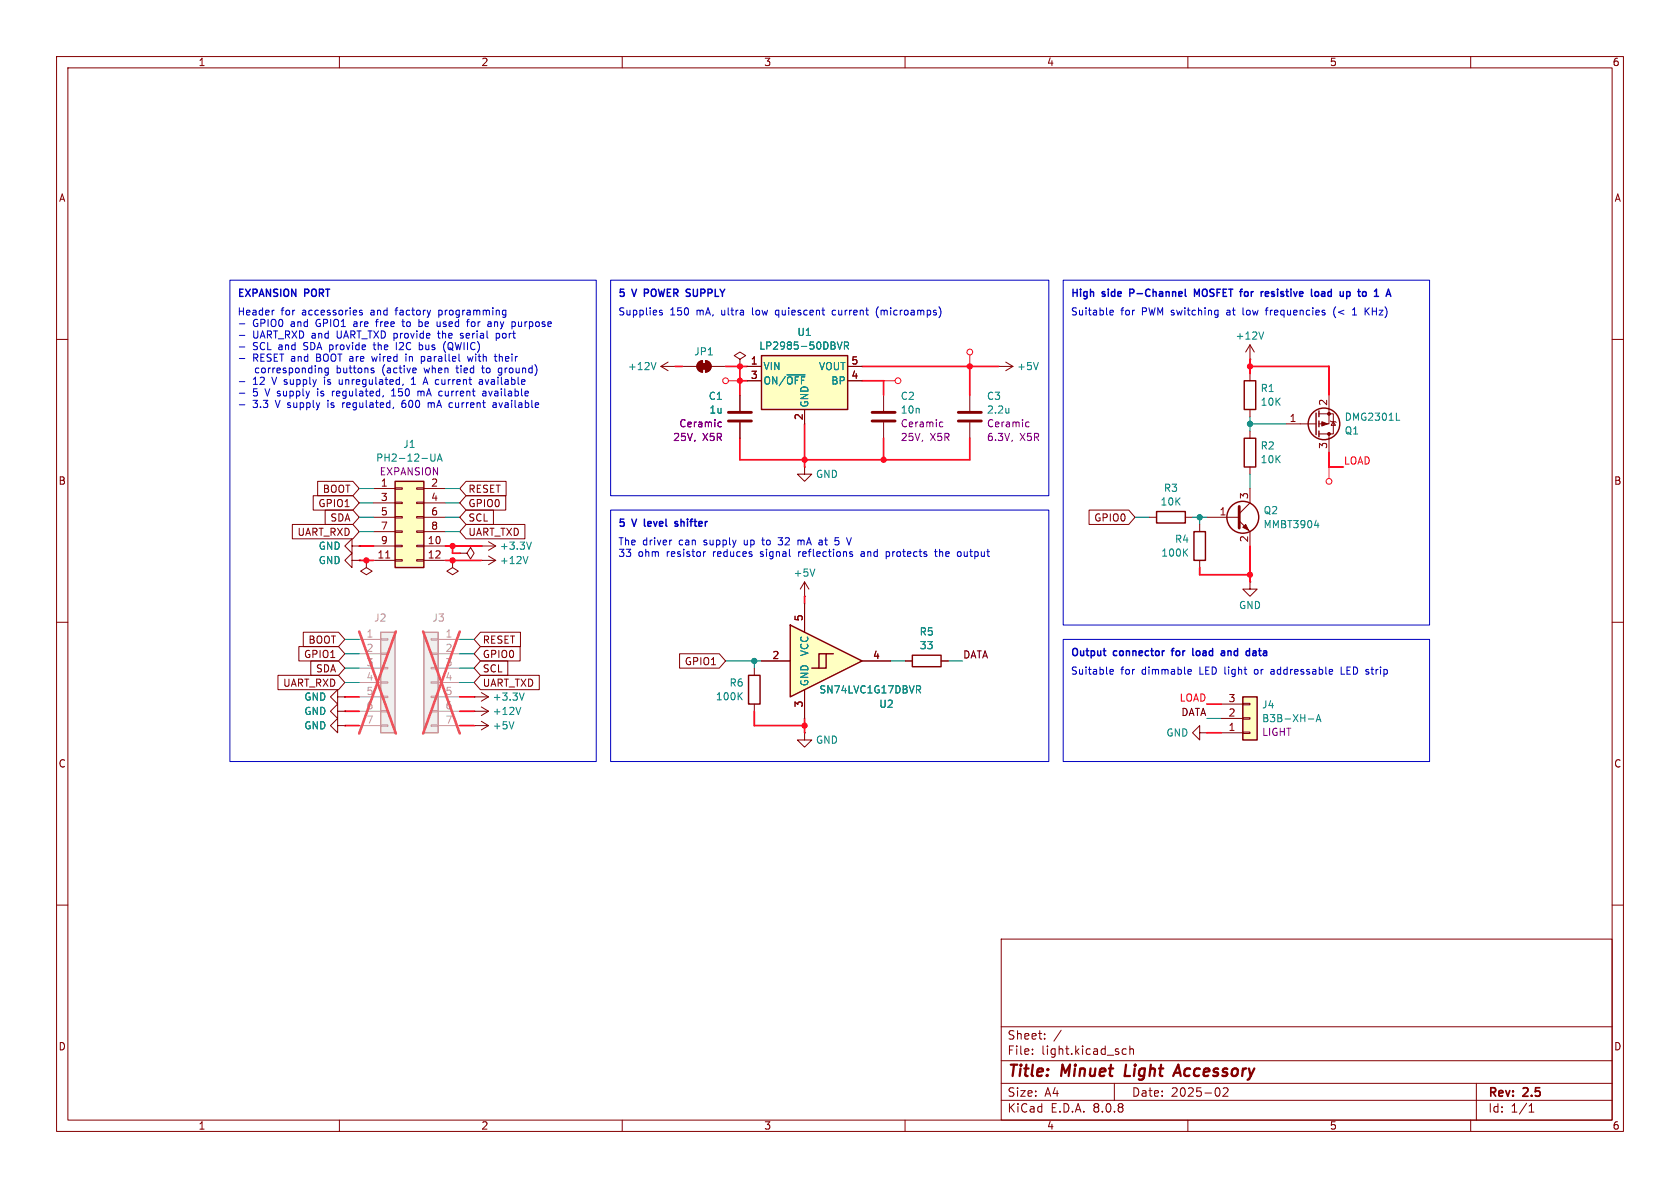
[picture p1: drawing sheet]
<svg xmlns="http://www.w3.org/2000/svg" width="297mm" height="210mm" viewBox="0 0 297 210" stroke-linecap="round" stroke-linejoin="round" font-family="sans-serif">
<g fill="none" stroke="#840000" stroke-width=".18">
<path d="M10 10h277v190h-277zM12 12h273v186h-273zM60 10v2M110 10v2M160 10v2M210 10v2M260 10v2M10 60h2M285 60h2M10 110h2M285 110h2M10 160h2"/>
<path d="M177 166h108v32h-108zM285 160h2M60 198v2M110 198v2M160 198v2M177 194.5h108M177 191.5h108M177 187.5h108M177 181.5h108M182.5 186.3v.1M182.5 185.5v.1M184.7 183.6v.1"/>
<path d="M184.7 182.8v.1M187.6 182.1l-1.3 2M197 191.5v3M199.1 185.5l-.4-.1-.3 .3v.4l.1 .2h.6M199.7 185.5l.3-.1 .3 .1 .1 .9M199.7 184.9v1.5M210 198v2M215.5 192.4a.81 .81 0 0 1-.3 1.4M217 192.4v.5l-.8 .9h.9M260 198v2M261 191.5v6.5M270.3 196.6h.9"/>
<path d="M270.3 195.5l.4-.4v1.5"/>
</g>
<path d="M199.1 188.2l-.3 2h1M207.4 190.2l.9-2 .4 2M207.7 189.6h.9" fill="none" stroke="#840000" stroke-width=".4"/>
<path d="M74.9 111.8h2.6v17.7h-2.6z" fill="#f0f0f0"/>
<g fill="none" stroke="#a1a1a1" stroke-width=".18">
<path d="M76.2 118h1.3v.2h-1.3zM76.2 115.4h1.3v.3h-1.3zM76.2 112.9h1.3v.3h-1.3zM77.5 113h3.8M77.5 115.6h3.8M77.5 118.1h3.8M76.2 128.1h1.3v.3h-1.3zM76.2 125.6h1.3v.3h-1.3zM76.2 123.1h1.3v.2h-1.3zM76.2 120.5h1.3v.3h-1.3zM77.5 120.7h3.8M77.5 123.2h3.8"/>
<path d="M77.5 125.7h3.8M77.5 128.3h3.8"/>
</g>
<path d="M74.9 111.8h2.6v17.7h-2.6z" fill="none" stroke="#a1a1a1" stroke-width=".25"/>
<path d="M74.8 111.6l6.5 18.1M81.3 111.6l-6.5 18.1" fill="none" stroke="#e65255" stroke-width=".46"/>
<path d="M176.5 64.8h.1M176.5 64.8h2.6M177.8 64l1.3 .8M179.1 64.8l-1.3 .7M83.8 128.3h.1M83.8 128.3h2.6M85.1 127.5l1.3 .8M86.4 128.3l-1.3 .7" fill="none" stroke="#840000" stroke-width=".18"/>
<path d="M183.6 64.1l-.5 1.2M90.9 127.6l-.5 1.2" fill="none" stroke="#008484" stroke-width=".18"/>
<path d="M69.8 85.1h5.1v15.2h-5.1z" fill="#ffffc2"/>
<g fill="none" stroke="#840000" stroke-width=".18">
<path d="M156.2 69.9v2.7M156.2 74.7v2.8M171.4 69.9v2.7M171.4 74.7v2.8M62.2 96.5v1.3l-1.2-1.3 1.2-1.2v1.2h1.3M62.2 99.1v1.2l-1.2-1.2 1.2-1.3v1.3h1.3M63.5 96.5h.1M63.5 99.1h.1M64.8 99.1v1.2l1 .7-1 .6-1-.6 1-.7M64.8 99.1h.1M66 86.4h3.8M66 96.5h3.8"/>
<path d="M66 99.1h3.8M66 88.9h3.8M66 91.4h3.8M66 94h3.8M68.2 98.6h.7M69.8 98.9h1.3v.3h-1.3zM69.8 96.4h1.3v.2h-1.3zM69.8 93.9h1.3v.2h-1.3zM69.8 91.3h1.3v.3h-1.3zM69.8 88.8h1.3v.2h-1.3zM69.8 86.2h1.3v.3h-1.3zM73.7 98.9h1.2v.3h-1.2z"/>
<path d="M73.7 96.4h1.2v.2h-1.2zM73.7 93.9h1.2v.2h-1.2zM73.7 91.3h1.2v.3h-1.2zM73.7 88.8h1.2v.2h-1.2zM73.7 86.2h1.2v.3h-1.2zM74.9 86.4h3.8M74.9 96.5h3.8M74.9 99.1h3.8M74.9 88.9h3.8M74.9 91.4h3.8M74.9 94h3.8M142.2 82.6v1.2h1.3l-1.3 1.3-1.2-1.3h1.2"/>
<path d="M142.2 82.6h.1M203.2 91.4h1.3M209.5 91.4h1.3M142.2 105.4h.1M142.2 102.9l-.7 1.2M142.2 102.9v2.5M142.2 102.9l.8 1.2M160 116.8h1.3M166.4 116.8h1.2"/>
</g>
<path d="M69.8 85.1h5.1v15.2h-5.1zM204.5 90.4h5v2.1h-5zM161.3 115.8h5.1v2.1h-5.1z" fill="none" stroke="#840000" stroke-width=".25"/>
<path d="M178.4 72.2v.8M178.4 72.9l-.1 .1M76.2 80.3v1l.2 .2h.4l.1-.2v-1M77.3 81.5l.4-1.2 .5 1.2M77.4 81.2h.6M144.1 100.6l-.5 1.3" fill="none" stroke="#008484" stroke-width=".18"/>
<path d="M154.2 72.9h4M154.2 74.4h4M169.4 72.9h4.1M169.4 74.4h4.1" fill="none" stroke="#840000" stroke-width=".51"/>
<path d="M166.3 74.6l.4 .1M166.7 75.4l-.4 .1M181.6 74.6l.3 .1M181.9 75.4l-.3 .1" fill="none" stroke="#840084" stroke-width=".18"/>
<g fill="#ffffc2">
<path d="M139.7 110.5l12.7 6.3-12.7 6.4z"/>
<path d="M144.8 115.6v2.5h-1.3l2.5-2.5z"/>
<path d="M146 115.6h1.3l-2.5 2.5h1.2z"/>
</g>
<path d="M139.7 110.5l12.7 6.3-12.7 6.4zM146 115.6h-1.2v2.5h-1.3M147.3 115.6h-1.3v2.5h-1.2" fill="none" stroke="#840000" stroke-width=".25"/>
<path d="M134.6 116.8h5.1M142.2 106.7v5.1M152.4 116.8h5.1M83.8 125.7h.1M83.8 125.7h2.6M85.1 125l1.3 .7M86.4 125.7l-1.3 .8M142.2 121.9v5.1" fill="none" stroke="#840000" stroke-width=".18"/>
<path d="M92.1 125l-.5 1.3M162 121.2h.5l.3 .3-.2 .3-.6 .1M162.3 121.9l.5 .6" fill="none" stroke="#008484" stroke-width=".18"/>
<path d="M67.3 111.8h2.5v17.7h-2.5z" fill="#f0f0f0"/>
<g fill="none" stroke="#a1a1a1" stroke-width=".18">
<path d="M63.5 113h3.8M63.5 115.6h3.8M63.5 118.1h3.8M67.3 118h1.3v.2h-1.3zM67.3 115.4h1.3v.3h-1.3zM67.3 112.9h1.3v.3h-1.3zM63.5 120.7h3.8M63.5 123.2h3.8M63.5 125.7h3.8M63.5 128.3h3.8M67.3 128.1h1.3v.3h-1.3zM67.3 125.6h1.3v.3h-1.3z"/>
<path d="M67.3 123.1h1.3v.2h-1.3zM67.3 120.5h1.3v.3h-1.3z"/>
</g>
<path d="M67.3 111.8h2.5v17.7h-2.5z" fill="none" stroke="#a1a1a1" stroke-width=".25"/>
<path d="M63.5 111.6l6.5 18.1M70 111.6l-6.5 18.1" fill="none" stroke="#e65255" stroke-width=".46"/>
<path d="M130.8 69.9v2.7M130.8 74.7v2.8M80 99.1v1.2l1 .7-1 .6-1-.6 1-.7M80 99.1h.1M59.7 128.3v1.2l-1.3-1.2 1.3-1.3v1.3h1.3M59.7 125.7v1.3l-1.3-1.3 1.3-1.2v1.2h1.3M59.7 123.2v1.3l-1.3-1.3 1.3-1.3v1.3h1.3M61 128.3h.1M61 125.7h.1M61 123.2h.1" fill="none" stroke="#840000" stroke-width=".18"/>
<path d="M128.8 74.4h4M128.8 72.9h4" fill="none" stroke="#840000" stroke-width=".51"/>
<path d="M127.2 74.6l.3 .1M127.5 75.4l-.3 .1" fill="none" stroke="#840084" stroke-width=".18"/>
<path d="M134.6 62.9h15.3v9.5h-15.3z" fill="#ffffc2"/>
<path d="M134.6 62.9h15.3v9.5h-15.3zM220 77.5h2v5.1h-2zM132.3 119.4h2.1v5.1h-2.1z" fill="none" stroke="#840000" stroke-width=".25"/>
<g fill="none" stroke="#840000" stroke-width=".18">
<path d="M132.1 64.8h2.5M132.1 67.3h2.5M142.2 72.4v2.5M149.9 64.8h2.5M149.9 67.3h2.5M221 76.2v1.3M221 82.6v1.2M133.3 118.1v1.3M83.8 123.2h.1M83.8 123.2h2.6M85.1 122.4l1.3 .8M86.4 123.2l-1.3 .8"/>
<path d="M133.3 124.5v1.2M142.2 129.5v1.3h1.3l-1.3 1.3-1.2-1.3h1.2M142.2 129.5h.1M212.1 129.5v-1.2l-1.3 1.2 1.3 1.3v-1.3h1.3M213.4 129.5h.1"/>
</g>
<path d="M139.1 66.3h3.2M148 60.5l.4 1.2 .5-1.2M149.3 61.1h.6l.1-.2v-.3l-.7-.1v1.2M149.6 61.1l.4 .6M92.7 122.5l-.5 1.3M130.7 123l.5 .7M131.2 122.4l-.7 .8" fill="none" stroke="#008484" stroke-width=".18"/>
<path d="M219.7 123.2h2.5v7.6h-2.5z" fill="#ffffc2"/>
<g fill="none" stroke="#840000" stroke-width=".18">
<path d="M116.8 64.8l1.3 .7M116.8 64.8h2.6M118.1 64l-1.3 .8M119.4 64.8h.1M120.6 64.8h2.6M123.5 64.1l.7-.3v2a1.02 1.02 0 0 1-.9-.6 1.02 1.02 0 0 1 .2-1.1zM124.7 63.8a1.02 1.02 0 0 1 1 1 1.02 1.02 0 0 1-1 1zM125.7 64.8h2.6M130.8 63.5l1-.6-1-.7-1 .7 1 .6v1.3M130.8 64.8h.1M130.8 69.9v2.7M130.8 74.7v2.8"/>
<path d="M132.1 64.8h2.5M132.1 67.3h2.5M142.2 72.4v2.5M149.9 64.8h2.5M149.9 67.3h2.5M221 63.5h.1M221 61l-.8 1.2M221 61v2.5M221 66v1.3M221 72.4v1.3M221 61l.7 1.2M227.3 74.9h5.4"/>
<path d="M233.2 73.2h2.5v3.5h-2.5M234.9 69.9v5h-1.7M234.9 76.7v3.3M235.2 74.4l.1 .1h.8l.1 .2M235.7 74.5l.4 .7h-.8zM51.7 92.7h10.7l1.1 1.3-1.1 1.3h-10.7zM55.4 87.6h7l1.1 1.3-1.1 1.3h-7zM56.2 85.1h6.2l1.1 1.3-1.1 1.2h-6.2zM57.5 90.2h4.9l1.1 1.2-1.1 1.3h-4.9zM63.5 96.5h.1M63.5 99.1h.1M81.3 97.8h1.2l.7-1 .6 1-.6 1-.7-1"/>
<path d="M81.3 97.8h.1M82.4 92.7h10.4v2.6h-10.4l-1.1-1.3zM82.4 85.1h7.1v2.5h-7.1l-1.1-1.2zM82.4 90.2h4.8v2.5h-4.8l-1.1-1.3zM82.4 87.6h7v2.6h-7l-1.1-1.3zM85.1 99.1h.1M85.1 96.5h.1M85.1 99.1h2.5M85.1 96.5h2.5M86.4 98.3l1.2 .8M86.4 95.8l1.2 .7M87.6 99.1l-1.2 .7"/>
<path d="M87.6 96.5l-1.2 .8M192.5 90.2h7l1.2 1.2-1.2 1.3h-7zM212.1 92.7v1.3M212.1 99.1v1.2M213.4 91.4h5.7M219.1 92.1l1.9 1.9v2.5M221 86.4v2.5l-1.9 1.9M49.1 119.4h10.7l1.2 1.3-1.2 1.2h-10.7zM52.8 114.3h7l1.2 1.3-1.2 1.2h-7zM53.6 111.8h6.2l1.2 1.2-1.2 1.3h-6.2zM54.9 116.8h4.9l1.2 1.3-1.2 1.3h-4.9zM84.9 119.4h10.4v2.5h-10.4l-1.1-1.2z"/>
<path d="M84.9 114.3h7.1v2.5h-7.1l-1.1-1.2zM84.9 111.8h7.1v2.5h-7.1l-1.1-1.3zM84.9 116.8h4.9v2.6h-4.9l-1.1-1.3zM120.1 115.6h7.1l1.1 1.2-1.1 1.3h-7.1zM134.6 116.8h5.1M142.2 106.7v5.1M152.4 116.8h5.1M160 116.8h1.3M166.4 116.8h1.2M221 102.9v1.2h1.2l-1.2 1.3-1.3-1.3h1.3M221 102.9h.1M61 123.2h.1"/>
<path d="M61 125.7h.1M61 128.3h.1M142.2 121.9v5.1M215.9 129.5h3.8M215.9 127h3.8M215.9 124.5h3.8M219.7 124.3h1.3v.3h-1.3zM219.7 126.9h1.3v.2h-1.3zM219.7 129.4h1.3v.3h-1.3z"/>
</g>
<g fill="none" stroke="#840000" stroke-width=".25">
<path d="M220 67.3h2v5.1h-2zM232.7 73v3.8M233.2 72.6v1.1M233.2 74.4v1M233.2 76.2v1M211.1 94h2v5.1h-2zM219.7 123.2h2.5v7.6h-2.5z"/>
<circle cx="234.1" cy="74.9" r="2.79"/>
<circle cx="219.7" cy="91.4" r="2.82"/>
</g>
<g fill="none" stroke="#008484" stroke-width=".18">
<path d="M223.4 58.7l-.4 1.2M116 64.1l-.5 1.2M139.1 66.3h3.2M148 60.5l.4 1.2 .5-1.2M149.3 61.1h.6l.1-.2v-.3l-.7-.1v1.2M149.6 61.1l.4 .6M246.9 74.3h.6M93.3 98.4l-.4 1.2M93.9 95.8l-.4 1.3M209.4 97.6l.6 .7M210 97l-.8 .8M232.4 92.9h.8"/>
<path d="M233 92.4v.9M162 121.2h.5l.3 .3-.2 .3-.6 .1M162.3 121.9l.5 .6M231.3 127.1h1M232.7 127.6l.4-1.3 .4 1.3M232.8 127.2h.6"/>
</g>
<g fill="#840000" stroke="#840000" stroke-width=".18">
<path d="M124 64.3h1v1h-1z"/>
<path d="M124.7 63.8a1.02 1.02 0 0 1 1 1 1.02 1.02 0 0 1-1 1z"/>
<path d="M123.5 64.1l.7-.3v2a1.02 1.02 0 0 1-.9-.6 1.02 1.02 0 0 1 .2-1.1z"/>
<path d="M233.7 74.5l1 .4-1 .4z"/>
<path d="M219.7 93.2l.5-.5 .5 1z"/>
<circle cx="234.9" cy="73.2" r=".25"/>
<circle cx="234.9" cy="76.7" r=".25"/>
</g>
<path d="M219.1 89.5v3.8" fill="none" stroke="#840000" stroke-width=".51"/>
<g fill="none" stroke="#ff031a" stroke-width=".18">
<path d="M128.8 67.3h2M156.2 67.3h2M171.4 62.7v2.1M234.9 82.6v2"/>
<circle cx="128.3" cy="67.3" r=".51"/>
<circle cx="158.8" cy="67.3" r=".51"/>
<circle cx="171.5" cy="62.2" r=".51"/>
<circle cx="235" cy="85.1" r=".51"/>
</g>
<g fill="none" stroke="#0000c2" stroke-width=".18">
<path d="M40.6 49.5h64.8v85.1h-64.8zM42.3 57.2h1M42.3 59.3h1M48.5 54.8l-.3 .1M64 54.9l-.3-.1-.2 .2 .1 .2 .4 .1v.3h-.5M66.4 56.9h.5M66.6 56.6v1.1M71.2 56.5v1l.3 .2M74.6 57.6l-.2 .1h-.3M77.3 58.9h.5M77.5 58.5l.1 1.2M77.6 54.8v1.3"/>
<path d="M77.6 55.6l.1 .1M77.7 54.8l-.1 .1M77.8 57.6l-.4 .1M77.8 56.9v.8M81.4 59.7l.3 .1M81.7 58.9l-.3 .2v.2h.3M83.4 57l-.1 .5 .3 .2M86.8 57.1v.6M86.8 57.7h-.1M86.8 57.2h-.1M87.7 58.9v1.3M88.3 59.7l-.2 .1-.4-.1"/>
<path d="M89.1 54.8l.3 .1M89.4 55.6l-.3 .1M89.4 54.8v1.1l-.1 .1-.3 .1M91.7 56.9v.6l.1 .2M107.9 49.5h77.5v38.1h-77.5zM117.1 54.9l-.3-.1-.2 .2v.2l.5 .1v.3h-.5M137.2 54.9l-.1 .2 .1 .5M147.6 54.8l-.4 .1-.1 .2 .1 .5 .4 .1M155.3 54.2a1.46 1.46 0 0 0 0 2M166.2 54.6l.1 .5-.1 .7M188 49.5h64.7v61h-64.7zM196.2 55.3l.6-.2v-.2l-.4-.1-.2 .2 .1 .6h.5"/>
<path d="M215 54.8l.3 .1M215.3 55.6l-.3 .1M215.3 54.8v1.1l-.2 .2M219.7 54.4v1.1l.2 .2M223.7 54.8h.5M224.2 54.4l-.3 .2v1.1M236.1 54.2a1.46 1.46 0 0 0 0 2M239.1 55.7h.7M239.1 54.8l.4-.4v1.3M241.5 55l.6 .7M242.1 54.4l-.8 .7M42.3 61.3h1"/>
<path d="M42.3 63.4h1M42.3 67.5h1M42.3 69.5h1M42.3 71.6h1M58 65.1h-.3l-.3 .2 .2 .5h.4M58 65.1v1l-.2 .2h-.3M58.8 69.1v.9M59 69.1l-.2 .3M60 67.1v.7l.2 .2M60.6 71.2v.8M60.6 71.3v.1M65.7 63l.3 .9"/>
<path d="M66.1 60.5l.1 1.3M67.8 64.8l-.1 .5 .1 .7M67.8 69.9l-.1 .3M69.2 70h.7M69.6 68.7v1.3M69.6 72l-.1 .2M70.1 60.5v1.3M71.2 70.9a.99 .99 0 0 0 0 1.1h.3M71.3 67.9l-.1 .2M71.5 71.3h-.3l-.2 .2M71.8 63v.9M72.7 68h.8"/>
<path d="M73.1 66.7v1.3M73.9 69.1v.9M73.9 69.3l.3-.2 .2 .2M74.5 63.1l.3-.1 .2 .1M74.5 63v1.3M74.7 61.7l-.2 .1h-.4M74.8 68l.4-1.3 .4 1.3M74.9 67.6h.6M75 65.1l.2 .8 .3-.6M75 63.7l-.2 .2-.3-.1M75.7 71.2v.8M75.7 71.3l.4-.1 .1 .2"/>
<path d="M78.1 69.1l.1 .1M78.2 69.9l-.1 .1M78.5 61.9l.3 .4M79.9 71.2l.1 .1M80 72h-.1M80.8 64.6v1.1l.3 .2M82.6 63l.3 .9 .2-.6 .3 .6 .2-.9M84.8 67.2h.4l.1 .8M85.1 65.1h.5M85.3 64.6v1.1l.3 .2M85.3 67.4l-.4 .1-.2 .1 .2 .4 .4-.1M85.4 69.2h.5v.8"/>
<path d="M85.9 69.5h-.4l-.2 .2 .2 .3 .4-.1M87.2 71.3h.5v.7M87.4 63h.5M87.6 63.8l.3 .1M87.7 71.5l-.4 .1-.2 .1 .2 .3h.4M88.3 62.6v1.3M88.3 65.1h.4M88.5 63l-.2 .1M88.7 65.8l-.4 .1M88.7 65.1v1l-.2 .2M107.9 90.2h77.5v44.4h-77.5zM118.6 95.5h.2"/>
<path d="M124.4 97.6v.2M134.7 95.5h.4M134.8 95.1l.1 1.2M137.6 95.1h.7l-.4 .4h.2M137.6 96.2l.5 .1M141.1 95.6l.3-.1 .2 .2M141.1 95.5v.8M141.2 97.5v.9M141.4 97.5l-.2 .3M145.3 95.5l.1 .8M145.4 96.3h-.2M145.4 95.8h-.2"/>
<path d="M147.7 95.1h.6M148.1 95.5l.2 .3v.3l-.2 .2M150.4 97.9l.3 .1v.2l-.1 .2h-.3M150.4 97.5l.3 .1M152.6 97.5l-.3 .1M152.7 97.9h-.3l-.2 .2 .1 .2 .4 .1M156.7 97.6l.3-.1 .2 .1M156.7 97.5v1.3M157.2 98.2l-.2 .2-.3-.1M165.2 97.5h.5M165.4 97.1v1.1l.3 .2M169.5 97.5l.3 .1 .1 .2v.4l-.4 .2"/>
<path d="M188 113h64.7v21.6h-64.7zM196.2 118.8l.6-.2v-.2l-.4-.1-.2 .2 .1 .6h.5M210.1 119.1h.5M210.1 118.4l.3-.1 .2 .3-.6 .2M221.9 118.4l-.2 .2 .2 .5M225.1 118.3l-.4 .1M225.1 118.7h-.3l-.2 .2 .1 .2 .4 .1M237.1 117.9v1.3h.6"/>
</g>
<g fill="none" stroke="#0000c2" stroke-width=".25">
<path d="M113.9 51.8h.5M114.4 51.1h-.5v1.3M121.5 51.1l.5 .1M121.5 51.7l.4 .1M121.9 52.3l-.4 .1M199.7 51.8h.5M200.2 51.1h-.5v1.3M209.5 51.1v1.1l.2 .2M212 51.1l-.4 .9-.4-.9v1.3M220.1 52.3l.3 .1M220.4 51.5l-.3 .1M223.7 52.3h.5"/>
<path d="M223.7 51.6l.4-.1 .2 .3-.6 .2M232.7 51.5l.3 .1 .1 .2v.5l-.4 .1M234 51.5l-.3 .1M234.1 51.9h-.3l-.2 .2 .1 .2 .4 .1M238.6 51.6l.1 .2-.1 .5M240.2 51.1v1.1M243 52.4h.7M243.2 51.3l-.2 .2M113.9 91.8l.1 1.2M119.8 92.2h-.3l-.2 .2 .1 .2 .4 .1v.3h-.5M207.1 115h.4M210.9 114.6v1.1l.1 .2"/>
<path d="M216.1 115h.2l.2 .2v.7M216.5 115.8l-.4 .1M216.5 115.3l-.4 .1M221.9 115l-.4 .1M221.9 115.4h-.3l-.2 .2 .1 .2 .4 .1"/>
</g>
<g fill="none" stroke="#008400" stroke-width=".18">
<path d="M221 73.7v2.5M221 74.9h6.3M63.5 94h2.5M63.5 91.4h2.5M63.5 86.4h2.5M63.5 88.9h2.5M78.7 94h2.6M78.7 91.4h2.6M78.7 86.4h2.6M78.7 88.9h2.6M200.7 91.4h2.5M210.8 91.4h2.6"/>
<path d="M212.1 91.4v1.3M221 83.8v2.6M61 113h2.5M61 115.6h2.5M61 118.1h2.5M81.3 113h2.5M81.3 115.6h2.5M81.3 118.1h2.5M128.3 116.8h6.3M133.3 116.8v1.3M157.5 116.8h2.5M167.6 116.8h2.6"/>
<path d="M61 120.7h2.5M81.3 120.7h2.5M213.4 127h2.5"/>
</g>
<g fill="none" stroke="#ff031a" stroke-width=".3">
<path d="M119.4 64.8h1.2M128.3 64.8h3.8M130.8 64.8v5.1M130.8 77.5v3.8h40.6v-3.8M130.8 67.3h1.3M142.2 74.9v7.7M152.4 64.8h24.1M152.4 67.3h3.8v2.6M156.2 77.5v3.8M171.4 64.8v5.1M221 64.8h13.9v5.1M221 63.5v2.5"/>
<path d="M63.5 96.5h2.5M63.5 99.1h2.5M78.7 96.5h6.4M78.7 99.1h6.4M80 96.5v1.3h1.3M221 96.5v6.4M234.9 80v2.6h2.6M142.2 105.4v1.3M212.1 100.3v1.3h8.9M61 128.3h2.5M61 123.2h2.5M61 125.7h2.5"/>
<path d="M81.3 128.3h2.5M81.3 123.2h2.5M81.3 125.7h2.5M133.3 125.7v2.6h8.9M142.2 127v2.5M213.4 124.5h2.5M213.4 129.5h2.5"/>
</g>
<path d="M127.2 74.6l.3 .1M127.5 75.4l-.3 .1" fill="none" stroke="#840084" stroke-width=".18"/>
<g fill="#ff031a" stroke="#ff031a" stroke-width=".18">
<circle cx="80" cy="96.5" r=".46"/>
<circle cx="80" cy="99.1" r=".46"/>
<circle cx="64.8" cy="99.1" r=".46"/>
<circle cx="171.4" cy="64.8" r=".46"/>
<circle cx="156.2" cy="81.3" r=".46"/>
<circle cx="142.2" cy="128.3" r=".46"/>
<circle cx="142.2" cy="81.3" r=".46"/>
<circle cx="130.8" cy="64.8" r=".46"/>
<circle cx="130.8" cy="67.3" r=".46"/>
<circle cx="221" cy="101.6" r=".46"/>
<circle cx="221" cy="64.8" r=".46"/>
</g>
<g fill="#008400" stroke="#008400" stroke-width=".18">
<circle cx="212.1" cy="91.4" r=".46"/>
<circle cx="133.3" cy="116.8" r=".46"/>
<circle cx="221" cy="74.9" r=".46"/>
</g>
<g font-size="2.8" fill="#840000">
<text x="178" y="190.9">Title:</text>
<text x="187.7" y="190.9">Minuet</text>
<text x="199.7" y="190.9">Light</text>
<text x="209.4" y="190.9">Accessory</text>
</g>
<g font-size="2.1" fill="#840000">
<text x="178" y="184">Sheet:</text>
<text x="178" y="186.7">File:</text>
<text x="184.1" y="186.7">light.kicad_sch</text>
<text x="178" y="196.9">KiCad</text>
<text x="178" y="194.1">Size:</text>
<text x="184.7" y="194.1">A4</text>
<text x="185.7" y="196.9">E.D.A.</text>
<text x="193.3" y="196.9">8.0.8</text>
<text x="200" y="194.1">Date:</text>
<text x="207" y="194.1">2025-02</text>
<text x="263" y="194.3">Rev:</text>
<text x="263" y="196.9">Id:</text>
<text x="267.1" y="196.9">1/1</text>
<text x="269.4" y="194.3">2.5</text>
</g>
<g font-size="1.8" fill="#840000">
<text x="35" y="11.9">1</text>
<text x="85" y="11.9">2</text>
<text x="135" y="11.9">3</text>
<text x="185" y="11.9">4</text>
<text x="235" y="11.9">5</text>
<text x="285" y="11.9">6</text>
<text x="10.3" y="35.9">A</text>
<text x="285.3" y="35.9">A</text>
<text x="132.6" y="64.5">1</text>
<text x="150.4" y="64.5">5</text>
<text x="132.6" y="67.1">3</text>
<text x="150.4" y="67.1">4</text>
<text x="234.7" y="71.8" transform="rotate(-90 234.7 71.8)">2</text>
<text x="142" y="74.4" transform="rotate(-90 142 74.4)">2</text>
<text x="227.9" y="74.7">1</text>
<text x="234.7" y="79.4" transform="rotate(-90 234.7 79.4)">3</text>
<text x="10.3" y="85.9">B</text>
<text x="56.2" y="89.9">GPIO1</text>
<text x="57" y="87.3">BOOT</text>
<text x="67.2" y="86.1">1</text>
<text x="67.2" y="88.6">3</text>
<text x="76.1" y="86.1">2</text>
<text x="76.1" y="88.6">4</text>
<text x="82.7" y="87.3">RESET</text>
<text x="82.7" y="89.9">GPIO0</text>
<text x="220.7" y="88.3" transform="rotate(-90 220.7 88.3)">3</text>
<text x="285.3" y="85.9">B</text>
<text x="52.5" y="94.9">UART_RXD</text>
<text x="58.3" y="92.4">SDA</text>
<text x="67.2" y="91.2">5</text>
<text x="67.2" y="93.7">7</text>
<text x="76.1" y="91.2">6</text>
<text x="76.1" y="93.7">8</text>
<text x="82.7" y="94.9">UART_TXD</text>
<text x="82.7" y="92.4">SCL</text>
<text x="193.3" y="92.4">GPIO0</text>
<text x="215.5" y="91.2">1</text>
<text x="220.7" y="96" transform="rotate(-90 220.7 96)">2</text>
<text x="66.6" y="98.8">11</text>
<text x="67.2" y="96.3">9</text>
<text x="75.5" y="96.3">10</text>
<text x="75.5" y="98.8">12</text>
<text x="54.4" y="114">BOOT</text>
<text x="85.2" y="114">RESET</text>
<text x="142" y="109.9" transform="rotate(-90 142 109.9)">5</text>
<text x="53.6" y="116.5">GPIO1</text>
<text x="55.8" y="119.1">SDA</text>
<text x="85.2" y="116.5">GPIO0</text>
<text x="85.2" y="119.1">SCL</text>
<text x="121" y="117.8">GPIO1</text>
<text x="136.5" y="116.6">2</text>
<text x="154.2" y="116.6">4</text>
<text x="50" y="121.6">UART_RXD</text>
<text x="85.2" y="121.6">UART_TXD</text>
<text x="142" y="125.2" transform="rotate(-90 142 125.2)">3</text>
<text x="217.1" y="124.2">3</text>
<text x="217.1" y="129.3">1</text>
<text x="217.1" y="126.7">2</text>
<text x="10.3" y="135.9">C</text>
<text x="285.3" y="135.9">C</text>
<text x="10.3" y="185.9">D</text>
<text x="285.3" y="185.9">D</text>
<text x="35" y="199.9">1</text>
<text x="85" y="199.9">2</text>
<text x="135" y="199.9">3</text>
<text x="185" y="199.9">4</text>
<text x="235" y="199.9">5</text>
<text x="285" y="199.9">6</text>
</g>
<g font-size="1.8" fill="#0000c2">
<text x="41.9" y="52.8">EXPANSION</text>
<text x="53.9" y="52.8">PORT</text>
<text x="109.2" y="52.8">5</text>
<text x="111.9" y="52.8">V</text>
<text x="114.5" y="52.8">POWER</text>
<text x="122.4" y="52.8">SUPPLY</text>
<text x="189.2" y="52.8">High</text>
<text x="194.9" y="52.8">side</text>
<text x="200.3" y="52.8">P-Channel</text>
<text x="212.2" y="52.8">MOSFET</text>
<text x="220.9" y="52.8">for</text>
<text x="225" y="52.8">resistive</text>
<text x="234.4" y="52.8">load</text>
<text x="240" y="52.8">up</text>
<text x="243.8" y="52.8">to</text>
<text x="41.9" y="56.1">Header</text>
<text x="44.7" y="58.1">GPIO0</text>
<text x="49.7" y="56.1">for</text>
<text x="51.5" y="58.1">and</text>
<text x="53.5" y="56.1">accessories</text>
<text x="56.1" y="58.1">GPIO1</text>
<text x="63" y="58.1">are</text>
<text x="65.8" y="56.1">and</text>
<text x="67.2" y="58.1">free</text>
<text x="70.4" y="56.1">factory</text>
<text x="72" y="58.1">to</text>
<text x="75.1" y="58.1">be</text>
<text x="78.2" y="56.1">programming</text>
<text x="78.5" y="58.1">used</text>
<text x="84.1" y="58.1">for</text>
<text x="87.9" y="58.1">any</text>
<text x="92.3" y="58.1">purpose</text>
<text x="109.2" y="56.1">Supplies</text>
<text x="118.4" y="56.1">150</text>
<text x="123.2" y="56.1">mA,</text>
<text x="127.8" y="56.1">ultra</text>
<text x="133.4" y="56.1">low</text>
<text x="137.8" y="56.1">quiescent</text>
<text x="148" y="56.1">current</text>
<text x="155.9" y="56.1">(microamps)</text>
<text x="189.2" y="56.1">Suitable</text>
<text x="198.1" y="56.1">for</text>
<text x="202" y="56.1">PWM switching</text>
<text x="217.3" y="56.1">at</text>
<text x="220.4" y="56.1">low</text>
<text x="224.7" y="56.1">frequencies</text>
<text x="236.8" y="56.1">(&lt;</text>
<text x="240.4" y="56.1">1</text>
<text x="242.8" y="56.1">KHz)</text>
<text x="44.7" y="60.2">UART_RXD and</text>
<text x="44.7" y="62.2">SCL and</text>
<text x="44.7" y="64.3">RESET and</text>
<text x="53.9" y="62.2">SDA provide</text>
<text x="56.2" y="64.3">BOOT are</text>
<text x="59.8" y="60.2">UART_TXD provide</text>
<text x="66.5" y="64.3">wired</text>
<text x="66.8" y="62.2">the</text>
<text x="70.9" y="62.2">I2C</text>
<text x="72.6" y="64.3">in</text>
<text x="75.1" y="62.2">bus</text>
<text x="75.5" y="64.3">parallel</text>
<text x="78.1" y="60.2">the</text>
<text x="79.6" y="62.2">(QWIIC)</text>
<text x="82.3" y="60.2">serial</text>
<text x="84" y="64.3">with</text>
<text x="88.7" y="60.2">port</text>
<text x="89" y="64.3">their</text>
<text x="44.7" y="68.4">12</text>
<text x="44.7" y="70.4">5</text>
<text x="45.4" y="66.3">corresponding</text>
<text x="47" y="70.4">V supply</text>
<text x="48.2" y="68.4">V supply</text>
<text x="56.6" y="70.4">is</text>
<text x="57.8" y="68.4">is</text>
<text x="59.4" y="70.4">regulated,</text>
<text x="60" y="66.3">buttons</text>
<text x="60.6" y="68.4">unregulated,</text>
<text x="68.3" y="66.3">(active</text>
<text x="70.1" y="70.4">150</text>
<text x="74.9" y="70.4">mA</text>
<text x="75.9" y="66.3">when</text>
<text x="76" y="68.4">A current</text>
<text x="78.9" y="70.4">current</text>
<text x="81.8" y="66.3">tied</text>
<text x="86.2" y="68.4">available</text>
<text x="86.5" y="66.3">to</text>
<text x="86.8" y="70.4">available</text>
<text x="89.6" y="66.3">ground)</text>
<text x="44.7" y="72.4">3.3</text>
<text x="48.8" y="72.4">V supply</text>
<text x="58.4" y="72.4">is</text>
<text x="61.2" y="72.4">regulated,</text>
<text x="71.9" y="72.4">600</text>
<text x="76.7" y="72.4">mA</text>
<text x="80.7" y="72.4">current</text>
<text x="88.6" y="72.4">available</text>
<text x="109.2" y="93.5">5</text>
<text x="111.9" y="93.5">V</text>
<text x="114.5" y="93.5">level</text>
<text x="120.4" y="93.5">shifter</text>
<text x="109.2" y="96.7">The</text>
<text x="109.2" y="98.8">33</text>
<text x="112.8" y="98.8">ohm</text>
<text x="113.6" y="96.7">driver</text>
<text x="118" y="98.8">resistor</text>
<text x="120.1" y="96.7">can</text>
<text x="124.7" y="96.7">supply</text>
<text x="126.3" y="98.8">reduces</text>
<text x="132" y="96.7">up</text>
<text x="134.9" y="98.8">signal</text>
<text x="135.5" y="96.7">to</text>
<text x="138.5" y="96.7">32</text>
<text x="141.8" y="98.8">reflections</text>
<text x="142.1" y="96.7">mA</text>
<text x="146" y="96.7">at</text>
<text x="149.1" y="96.7">5</text>
<text x="153.1" y="98.8">and</text>
<text x="157.7" y="98.8">protects</text>
<text x="166.6" y="98.8">the</text>
<text x="170.7" y="98.8">output</text>
<text x="189.2" y="116.3">Output</text>
<text x="189.2" y="119.6">Suitable</text>
<text x="196.9" y="116.3">connector</text>
<text x="198.1" y="119.6">for</text>
<text x="202" y="119.6">dimmable</text>
<text x="207.8" y="116.3">for</text>
<text x="211.9" y="116.3">load</text>
<text x="212.3" y="119.6">LED light</text>
<text x="217.5" y="116.3">and</text>
<text x="222.4" y="119.6">or</text>
<text x="222.4" y="116.3">data</text>
<text x="225.5" y="119.6">addressable</text>
<text x="238.1" y="119.6">LED strip</text>
</g>
<g font-size="1.8" fill="#008484">
<text x="140.9" y="59.6">U1</text>
<text x="110.9" y="65.6">+12V</text>
<text x="122.6" y="63">JP1</text>
<text x="134.1" y="62">LP2985-50DBVR</text>
<text x="134.9" y="65.6">VIN</text>
<text x="144.7" y="65.6">VOUT</text>
<text x="179.7" y="65.6">+5V</text>
<text x="218.3" y="60.2">+12V</text>
<text x="125.2" y="70.9">C1</text>
<text x="134.9" y="68.2">ON/~{OFF}</text>
<text x="146.9" y="68.2">BP</text>
<text x="159.1" y="70.9">C2</text>
<text x="174.4" y="70.9">C3</text>
<text x="222.8" y="69.5">R1</text>
<text x="222.8" y="71.9">10K</text>
<text x="125.3" y="73.3">1u</text>
<text x="143.1" y="72.1" transform="rotate(-90 143.1 72.1)">GND</text>
<text x="159.1" y="73.3">10n</text>
<text x="174.4" y="73.3">2.2u</text>
<text x="237.6" y="74.6">DMG2301L</text>
<text x="237.6" y="77">Q1</text>
<text x="66.4" y="81.8">PH2-12-UA</text>
<text x="71.2" y="79.4">J1</text>
<text x="222.8" y="79.7">R2</text>
<text x="222.8" y="82.1">10K</text>
<text x="144.2" y="84.7">GND</text>
<text x="205.1" y="89.6">10K</text>
<text x="205.7" y="87.1">R3</text>
<text x="223.3" y="93.6">MMBT3904</text>
<text x="223.3" y="91.1">Q2</text>
<text x="56.2" y="97.4">GND</text>
<text x="56.2" y="99.9">GND</text>
<text x="88.3" y="99.9">+12V</text>
<text x="88.3" y="97.4">+3.3V</text>
<text x="205.2" y="98.6">100K</text>
<text x="207.6" y="96.2">R4</text>
<text x="140.2" y="102.1">+5V</text>
<text x="218.9" y="107.9">GND</text>
<text x="162.5" y="112.5">R5</text>
<text x="143.1" y="116.1" transform="rotate(-90 143.1 116.1)">VCC</text>
<text x="162.5" y="115">33</text>
<text x="53.7" y="124.1">GND</text>
<text x="87" y="124.1">+3.3V</text>
<text x="126.5" y="124">100K</text>
<text x="128.9" y="121.6">R6</text>
<text x="143.1" y="121.4" transform="rotate(-90 143.1 121.4)">GND</text>
<text x="144.8" y="122.8">SN74LVC1G17DBVR</text>
<text x="155.3" y="125.3">U2</text>
<text x="223" y="125.4">J4</text>
<text x="53.7" y="129.1">GND</text>
<text x="53.7" y="126.6">GND</text>
<text x="87" y="129.1">+5V</text>
<text x="87" y="126.6">+12V</text>
<text x="144.2" y="131.7">GND</text>
<text x="206.1" y="130.4">GND</text>
<text x="223" y="127.9">B3B-XH-A</text>
</g>
<g font-size="1.8" fill="#840084">
<text x="120" y="75.7">Ceramic</text>
<text x="159.1" y="75.7">Ceramic</text>
<text x="174.4" y="75.7">Ceramic</text>
<text x="118.9" y="78.2">25V,</text>
<text x="124.2" y="78.2">X5R</text>
<text x="159.1" y="78.2">25V,</text>
<text x="164.4" y="78.2">X5R</text>
<text x="174.4" y="78.2">6.3V,</text>
<text x="180.3" y="78.2">X5R</text>
<text x="67" y="84.2">EXPANSION</text>
<text x="223" y="130.3">LIGHT</text>
</g>
<g font-size="1.8" fill="#ff031a">
<text x="237.5" y="82.2">LOAD</text>
<text x="208.4" y="124.1">LOAD</text>
</g>
<g font-size="1.8" fill="#a1a1a1">
<text x="64.7" y="112.8">1</text>
<text x="66" y="110.1">J2</text>
<text x="76.3" y="110.1">J3</text>
<text x="78.7" y="112.8">1</text>
<text x="64.7" y="115.3">2</text>
<text x="64.7" y="117.9">3</text>
<text x="78.7" y="115.3">2</text>
<text x="78.7" y="117.9">3</text>
<text x="64.7" y="120.4">4</text>
<text x="64.7" y="122.9">5</text>
<text x="64.7" y="125.5">6</text>
<text x="78.7" y="120.4">4</text>
<text x="78.7" y="122.9">5</text>
<text x="78.7" y="125.5">6</text>
<text x="64.7" y="128">7</text>
<text x="78.7" y="128">7</text>
</g>
<g font-size="1.8">
<text x="170.2" y="116.5">DATA</text>
<text x="208.7" y="126.7">DATA</text>
</g>
</svg>
